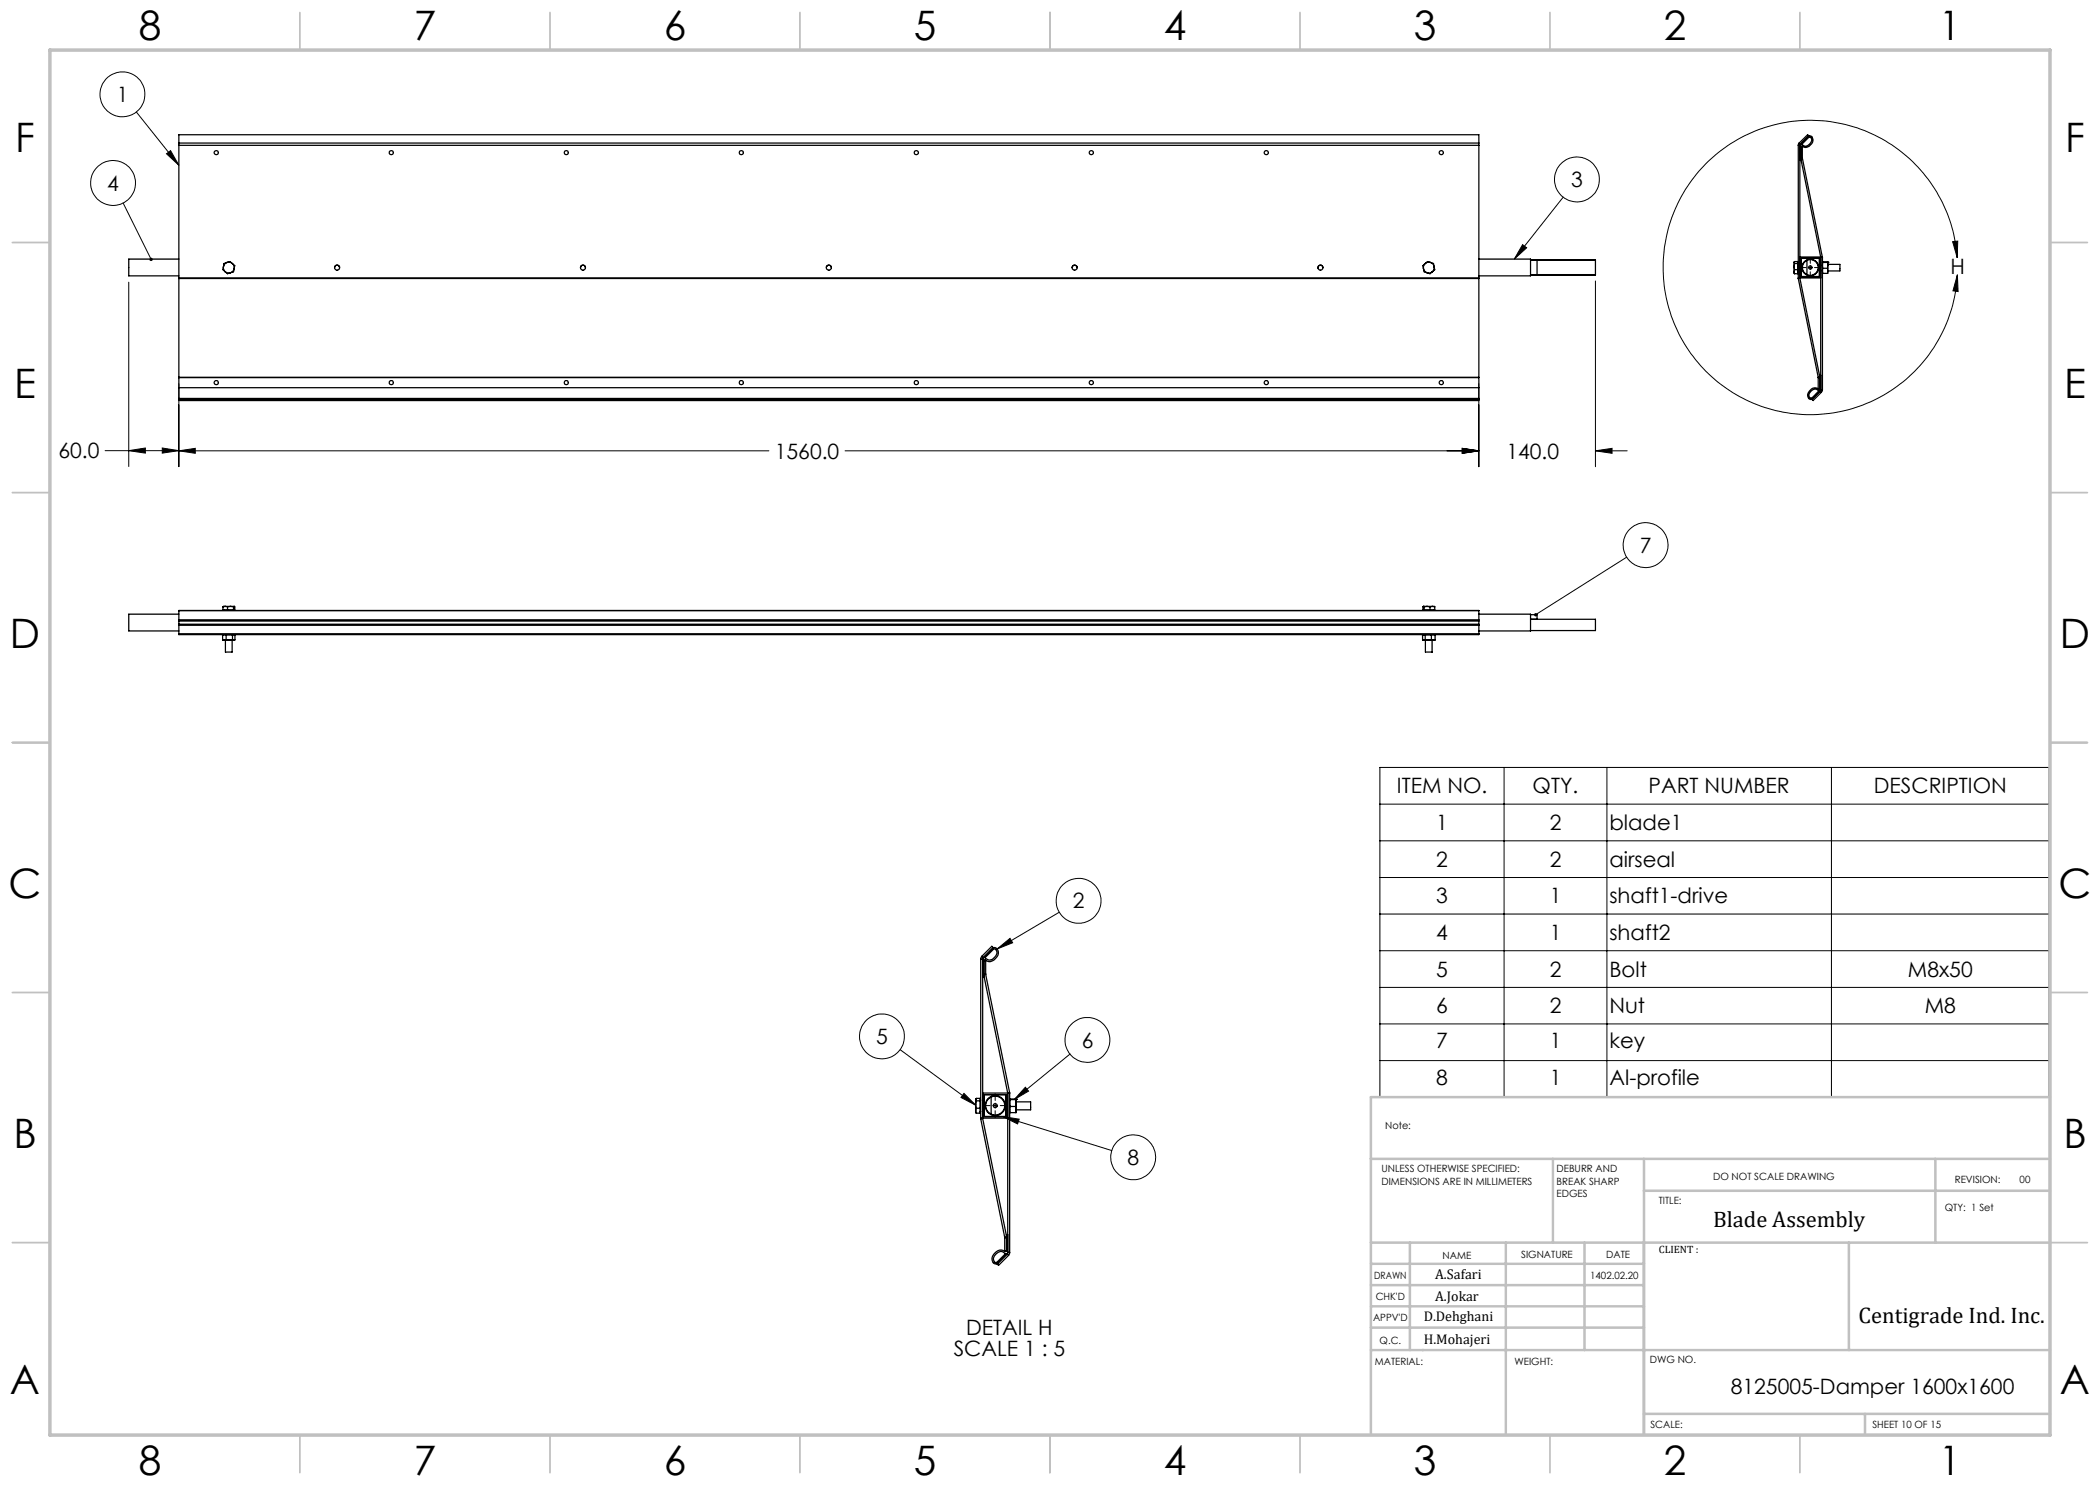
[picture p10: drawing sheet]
<svg xmlns="http://www.w3.org/2000/svg" width="420mm" height="297mm" viewBox="0 0 420 297" stroke-linecap="round" stroke-linejoin="round" font-family="sans-serif">
<g fill="none" stroke="#000" stroke-width=".2">
<path d="M27.3 22.4l8.5 10.7M33.3 30.8l.8-.7 1.7 3zM312.6 39.4l-9.7 12.4M24.6 40.6l5.6 11.3M25.8 56.4v36.9M304.5 48.9l.8 .7-2.4 2.2zM319.1 56.2v37.1M360 53.5h1.2M361.6 53.5h.9M362.1 51.5v1.2M362.1 53.1v.8M362.1 54.4v1.1"/>
<path d="M362.9 53.5h1.2M390.5 48.3l1-.1-.1 3.3zM391.4 51.5a29.4 29.4 0 0 0-44.1-23.5 29.4 29.4 0 0 0-1.5 50 29.4 29.4 0 0 0 45.5-20.7l.2-2.3M391.5 55l.1 3.3-1-.1zM35.8 76.7v16.6M295.8 76.7v16.6M21 90.1l132.8 .1M25.8 90.1l3.3-.5v1zM32.5 89.6l3.3 .5-3.3 .5zM35.8 90.2l3.3-.5v1zM169 90.2h126.8M292.5 89.7l3.3 .5-3.3 .5z"/>
<path d="M319.1 90.2l3.3-.5v1zM319.1 90.2h6.3M325.3 111.4l-18.2 11.5M276 153.5h133.8v66h-133.8zM300.8 153.5v66M321.4 153.5v66M366.3 153.5v66M276 160.8h133.8M276 168.2h133.8M276 175.5h133.8M199.4 189.8l2.6-2.1 .5 .9zM211.8 182.5l-12.4 7.3"/>
<path d="M276 182.8h133.8M276 190.1h133.8M276 197.5h133.8M180 209.9l15.2 11.1M192.8 218.7l2.4 2.3-3-1.5zM199 218.7v1.4M205.1 217.4l.6 .8-2.9 1.7zM214 210.8l-11.2 9.1M276 204.8h133.8M276 212.1h133.8M196.6 221.1h1.4M198.5 221.1h1"/>
<path d="M199 220.6v1M199 222.1v1.4M200.1 221.1h1.3M200.5 223.3l3.3 .5-.3 1zM200.5 223.3l21.9 6.8"/>
<circle cx="24.5" cy="18.9" r="4.5"/>
<circle cx="22.6" cy="36.6" r="4.5"/>
<circle cx="315.4" cy="35.9" r="4.5"/>
<circle cx="329.1" cy="109" r="4.5"/>
<circle cx="215.7" cy="180.1" r="4.5"/>
<circle cx="176.4" cy="207.3" r="4.5"/>
<circle cx="217.5" cy="208" r="4.5"/>
<circle cx="226.6" cy="231.5" r="4.5"/>
</g>
<g fill="none" stroke="#c0c0c0" stroke-width=".35">
<path d="M60 2.5v7.5M110 2.5v7.5M160 2.5v7.5M210 2.5v7.5M260 2.5v7.5M310 2.5v7.5M360 2.5v7.5M2.5 48.5h7.5M410 48.5h7.5M2.5 98.5h7.5M410 98.5h7.5M2.5 148.5h7.5"/>
<path d="M410 148.5h7.5M2.5 198.5h7.5M410 198.5h7.5M2.5 248.5h7.5M410 248.5h7.5M60 287v7.5M110 287v7.5M160 287v7.5M210 287v7.5M260 287v7.5M310 287v7.5M360 287v7.5"/>
</g>
<g fill="none" stroke="#c0c0c0" stroke-width=".5">
<path d="M410 219.4h-135.8v67.4M274.2 231.8h135.8M310.6 231.8v16.7M328.8 231.8v55.2M328.8 238.2h81.2M387.1 231.8v16.7M274.2 248.5h135.8M274.2 257h54.6M274.2 252.8h54.6M282 248.5v21.5M301.2 248.5v38.3M316.9 248.5v21.5"/>
<path d="M369.8 248.5v21.5M274.2 265.5h54.6M274.2 261.3h54.6M274.2 270h135.8M328.8 282.8h81.2M373 282.8v4.2"/>
</g>
<path d="M10 10h400v277h-400z" fill="none" stroke="#c0c0c0" stroke-width=".7"/>
<path d="M319.1 90.2l3.3-.5v1zM292.5 89.7l3.3 .5-3.3 .5zM35.8 90.2l3.3-.5v1zM292.5 89.7l3.3 .5-3.3 .5zM32.5 89.6l3.3 .5-3.3 .5zM25.8 90.1l3.3-.5v1zM30 51.6a.34 .34 0 0 0-.1 .5 .34 .34 0 0 0 .5 .1l-.2-.3 .2 .2a.35 .35 0 0 0 0-.5 .35 .35 0 0 0-.4 0zM33.3 30.8l.8-.7 1.7 3zM304.5 48.9l.8 .7-2.4 2.2zM390.5 48.3l1-.1-.1 3.3zM391.5 55l.1 3.3-1-.1zM205.1 217.4l.6 .8-2.9 1.7zM192.8 218.7l2.4 2.3-3-1.5zM200.5 223.3l3.3 .5-.3 1zM199.4 189.8l2.6-2.1 .5 .9zM306.9 122.7l-.1 .4 .3-.2-.3 .2a.34 .34 0 0 0 .5 .1 .34 .34 0 0 0 .1-.5 .34 .34 0 0 0-.5 0z" fill="#000"/>
<g fill="none" stroke="#000" stroke-width=".25">
<path d="M35.8 28.6v.5M35.8 29.1h260M35.8 28.6v-1.7h260v1.7M35.8 29.1v26.5M35.8 28.6h260M295.8 28.6v.5M295.8 29.1v26.5M359.7 29.1h.3M359.7 29.1v26.5M359.8 28.6l-.1 .5M359.8 28.6l.3 .3M359.8 28.6l1.7-1.7 .2 .3-1.6 1.7"/>
<path d="M360 29.1l.1-.3 1.5-1.5a.62 .62 0 0 1 .7 0 .62 .62 0 0 1 .3 .6 1.47 1.47 0 0 1-.7 1.4 1.47 1.47 0 0 1-1.6-.1l-.1 .1v2.7h-.2M360 29.1v26.5M360.1 28.9l-.1 .2M360.2 31.5v.2M360.2 31.7l3.9 19.7M360.2 31.5h.3M360.2 31.5v-2.2h.3v2.2M360.5 31.5v.1M360.5 31.6l-.3 .1M360.5 31.6l4 19.8M361.8 27.4h.2a.68 .68 0 0 1 .2 1.1 1.05 1.05 0 0 1-1.8 .4zM35.8 55.6v.1"/>
<path d="M35.8 51.8h-10v3.4h10M35.8 55.6h260M35.8 55.7v19.8M35.8 55.7h260M44.7 53.3v.6l.3 .5M44.7 53.3l-.1 .6 .4 .5M45 54.4a.97 .97 0 0 0 1.1 .1M45 54.4l.5 .3 .6-.2M45.4 52.5l-.5 .3-.2 .5M45.4 52.5h.6l.5 .2M45.4 52.5l.6-.2 .5 .4M45.4 52.5l-.6 .2-.1 .6"/>
<path d="M46.5 52.7a1.05 1.05 0 0 1 .3 1M46.5 52.7l.5 .4-.2 .6M46.8 53.7a.98 .98 0 0 1-.7 .8M46.8 53.7l-.1 .7-.6 .1M66.9 53.5a.49 .49 0 0 1 .5-.5 .49 .49 0 0 1 .5 .5M116.1 53.5a.49 .49 0 0 1 .5-.5 .49 .49 0 0 1 .5 .5M165.3 53.5a.49 .49 0 0 1 .5-.5 .49 .49 0 0 1 .5 .5M214.4 53.5a.51 .51 0 0 1 .5-.5 .51 .51 0 0 1 .5 .5M264.6 53.5a.49 .49 0 0 0-.6-.4 .49 .49 0 0 0-.4 .6M284.7 53.7a.98 .98 0 0 0 .7 .8M284.7 53.7l.1 .7 .6 .1M285 52.7a1.05 1.05 0 0 0-.3 1"/>
<path d="M285 52.7l-.4 .4 .1 .6M286.1 52.5h-.6l-.5 .2M286.1 52.5l.6 .4 .1 .4M286.1 52.5l-.6-.2-.5 .4M286.1 52.5l.6 .2 .1 .6M286.5 54.4a.97 .97 0 0 1-1.1 .1M286.5 54.4l-.5 .3-.6-.2M286.8 53.3l-.1 .7-.2 .4M286.8 53.3l.1 .6-.4 .5M295.8 55.6v.1M295.8 51.8h10.3v3.4h-10.3M295.8 55.7v19.8"/>
<path d="M306.1 51.9h13v.2M306.1 52.1h13M306.1 54.9h13M307.4 52.1v2.8M319.1 54.9v.2h-13M319.1 52.1v2.8M358.8 53.3v1.1M358.8 52.5v.8M358.8 54.4l.1 .3M358.8 52.5l.1-.2h.7v2.4h-.7M358.8 53.3l.1 .6M358.8 52.5l.1 .2"/>
<path d="M358.8 52.4v.1M358.9 52.7h.7M358.9 53.9h.7M358.9 52.7l-.1 .6M358.9 53.9l-.1 .5M359.6 54.5h.1M359.6 52.6h.1M359.7 55.6v.1M359.7 55.6h4.4M359.7 55.7l3.9 19.8M360 51.4h4.1M360 55.6l-.3 .1"/>
<path d="M360 55.6l4 19.8M360.2 51.7h3.7v3.6h-3.7zM361.4 52.1a1.59 1.59 0 0 0-.9 1.4 1.59 1.59 0 0 0 .9 1.4M361.4 52.1a1.58 1.58 0 0 1 2.2 1.4 1.58 1.58 0 0 1-2.2 1.4M361.4 52.1v2.8M364.1 51.4l.4 .1M364.1 51.4v26.6M364.5 51.4v.1M364.5 51.4h-.4M364.5 54.6v.1M364.5 51.5v26.5M364.5 52.5v1.2"/>
<path d="M364.5 53.7v1M364.5 54.7h1M364.5 53.7h1M364.5 52.5h1M364.5 52.4v.1M364.5 52.4l1 .1M365.5 53.7v.4M365.5 52.5v.6M365.5 52.9h2.5v1.3h-2.5M365.5 53.1v1M365.5 54.1v.6M365.5 52.5h.1"/>
<path d="M365.5 53.1v.6M35.8 77.6v2.1M35.8 79.7v.2M35.8 75.5h.1M35.8 77.5h260M35.8 79.9h260M35.8 79.7h260M35.8 79.9v.2h260v-.2M35.8 75.5v2M35.8 75.5h260M295.8 77.6v2.1M295.8 79.7v.2"/>
<path d="M295.8 75.5h.1M295.8 75.5v2M362.2 78.2a.94 .94 0 0 1 1.5 0l-1.5 1.5a.56 .56 0 0 1-.4-.8zM363.6 75.5h.1M363.6 75.5h.4M363.6 75.5v2.3h.4v-2.3M364 75.4v.1M364 75.4l-.4 .1M364 78.2l.3 .3M364 78.2l-1.6 1.7 .2 .2 1.7-1.6M364.1 75h-.2v2.8a1.44 1.44 0 0 0-1.9 .2 1.44 1.44 0 0 0-.2 1.8l.3 .1 .4-.1 1.6-1.7v-.2M364.1 78l-.1 .2"/>
<path d="M364.1 78h.4M364.5 78l-.2 .5M35.8 124.2v.6M35.8 124v.2M35.8 122.1h260M35.8 126.7v.2h260v-.2M35.8 122.8h-10v3.4h10M35.8 122.1v1.9h260v-1.9M35.8 124.8v1.9M35.8 124.2h260M35.8 125.1h260M35.8 126.7h260"/>
<path d="M35.8 124.8h260M44.5 128h.4M44.5 127h.7M44.5 127v1M44.7 121.3h.1M44.7 121.3h.3M44.7 126.9l-.2 .1M44.7 121.3l-.1 .1M44.8 122v.1M44.9 128h1M45 121.3h1.1M45 121.3l-.4 .1"/>
<path d="M45 121.3l.5 .1M45.1 128v2.4h1.3v-2.4M45.2 128h.7M45.2 127v1M45.2 127h1.3M45.2 128h-.3M45.5 121.4v.6M45.9 128h.8M46.1 121.3h.7M46.1 121.3l-.6 .1M46.1 121.3l.6 .1M46.5 128h-.6"/>
<path d="M46.5 127v1M46.5 128h.2M46.7 121.4v.7M46.7 128h.3zM46.8 121.3h.1M46.8 121.3l.2 .1v.6h-2.4v-.6M46.8 121.3l-.1 .1M46.8 126.9l.2 .1h-.5M47 127v1M284.5 127v1M284.6 128h.2zM284.7 121.3h.1"/>
<path d="M284.7 121.3h.7M284.7 126.9l-.1 .1h.4M284.7 121.3l-.1 .7h2.3v-.6M284.7 121.3l.1 .1M284.8 128h.8M284.8 122v.1M284.8 121.4v.6M285 128h.6M285 127v1M285 127h1.3M285 128h-.2M285.1 128v2.4h1.3"/>
<path d="M285.4 121.3h1.1M285.4 121.3l.6 .1M285.4 121.3l-.6 .1M285.6 128h1M286 121.4v.6M286.3 128h-.7M286.3 127v1M286.3 127h.7M286.3 128h.3M286.4 130.4h.1M286.4 128v2.4M286.5 121.3l.4 .1"/>
<path d="M286.5 121.3l-.5 .1M286.7 122v.1M286.8 126.9l.2 .1M287 128h-.4M287 127v1M295.8 124.2v.6M295.8 124v.2M295.8 122.8h10.3v3.4h-10.3M295.8 124.8v1.9M306.1 122.9h1.3v1M306.1 123.9h13v2.2h-13M196.1 191.8h.4"/>
<path d="M196.1 191.8v31.8M196.4 191.3l-.3 .5M196.4 191.3l.3 .3M196.4 191.3l2-2 .2 .2-1.9 2.1M196.5 191.9l.2-.4 1.8-1.8a.73 .73 0 0 1 .9-.1 .73 .73 0 0 1 .3 .8 1.79 1.79 0 0 1-2.7 1.6l-.2 .2v3.2h-.3M196.5 191.8v31.9M196.7 191.6l-.2 .2M196.7 194.8v.1M196.7 194.9l4.8 23.7M196.7 194.8h.4M196.7 194.8v-2.8h.4v2.8M197.1 194.8v.1"/>
<path d="M197.1 194.9h-.4M197.1 194.9l4.8 23.6M198.7 189.9l.2-.1a.63 .63 0 0 1 .5 .9 1.48 1.48 0 0 1-1.8 1.2l-.6-.3zM195.1 219.9v1M195.1 219.9l.2-.2h.7v2.9h-.7M195.1 219.9l.2 .3M195.2 219.8l-.1 .1M196.5 218.6h5M196.8 218.9h4.4v4.4h-4.4zM198.2 219.4a1.91 1.91 0 0 0-1.1 1.7 1.91 1.91 0 0 0 1.1 1.7M198.2 219.4a1.91 1.91 0 0 1 2.7 1.7 1.91 1.91 0 0 1-2.7 1.7M198.2 219.4v3.4"/>
<path d="M201.5 218.6l.4 .1M201.5 218.6v31.9M202 219.9h.1M201.9 218.5v.2M201.9 218.5l-.4 .1M201.9 218.7v31.8M202 219.9v1.4M202 219.9h1.2M202 219.8l1.2 .1M203.2 219.9v.7M203.2 219.8v.8M203.2 219.8h.1"/>
<path d="M203.2 219.8v.1M195.1 220.9v1.2M195.1 222.1l.2 .5M195.1 220.9l.2 .7M195.3 220.2h.7M195.3 221.6h.7M195.3 220.2l-.2 .7M195.3 221.6l-.2 .5M196 222.3h.1M196 220h.1M196.1 223.6v.2M196.1 223.6h5.4"/>
<path d="M196.1 223.8l4.8 23.7M196.5 223.7l-.4 .1M196.5 223.7l4.8 23.7M201.9 222.5h.1M202 221.3v1.2M202 222.5h1.2M202 221.3h1.2M203.2 221.3v.6M203.2 220.4h2.9v1.6h-2.9M203.2 220.6v1.3M203.2 221.9v.6M203.2 220.6v.7"/>
<path d="M199.2 250.8a1.15 1.15 0 0 1 1.9 0l-1.9 1.8a.68 .68 0 0 1-.5-1zM200.9 247.5h.1M200.9 247.5h.4M200.9 247.5v2.8h.4v-2.8M201.3 247.4v.1M201.3 247.4l-.4 .1M201.4 250.8l-2 2 .3 .3 2-2M201.4 250.8l.3 .3M201.5 246.9h-.2v3.3l-.2 .1a1.71 1.71 0 0 0-2.1 .2 1.71 1.71 0 0 0-.4 2.1 .61 .61 0 0 0 1 0M201.5 250.4l-.1 .4M201.5 250.5l-.1 .3M201.5 250.5h.4"/>
<path d="M201.9 250.5l-.2 .6"/>
<circle cx="43.3" cy="30.5" r=".41"/>
<circle cx="78.3" cy="30.5" r=".41"/>
<circle cx="113.3" cy="30.5" r=".41"/>
<circle cx="148.2" cy="30.5" r=".41"/>
<circle cx="183.3" cy="30.5" r=".42"/>
<circle cx="218.3" cy="30.5" r=".42"/>
<circle cx="253.3" cy="30.5" r=".42"/>
<circle cx="288.3" cy="30.5" r=".41"/>
<circle cx="67.4" cy="53.5" r=".51"/>
<circle cx="116.6" cy="53.5" r=".5"/>
<circle cx="165.8" cy="53.5" r=".51"/>
<circle cx="214.9" cy="53.5" r=".51"/>
<circle cx="264.1" cy="53.5" r=".5"/>
<circle cx="362.1" cy="53.5" r="1.65"/>
<circle cx="362.1" cy="53.5" r=".34"/>
<circle cx="43.3" cy="76.5" r=".42"/>
<circle cx="78.2" cy="76.5" r=".42"/>
<circle cx="113.2" cy="76.5" r=".42"/>
<circle cx="148.2" cy="76.5" r=".42"/>
<circle cx="183.3" cy="76.5" r=".43"/>
<circle cx="218.3" cy="76.5" r=".42"/>
<circle cx="253.3" cy="76.5" r=".42"/>
<circle cx="288.3" cy="76.5" r=".42"/>
<circle cx="199" cy="221.1" r="2.01"/>
<circle cx="199.1" cy="221.1" r=".39"/>
</g>
<g font-size="8.1">
<text x="27.8" y="8">8</text>
<text x="82.8" y="8">7</text>
<text x="132.8" y="8">6</text>
<text x="182.8" y="8">5</text>
<text x="232.8" y="8">4</text>
<text x="282.8" y="8">3</text>
<text x="332.8" y="8">2</text>
<text x="387.8" y="8">1</text>
<text x="3" y="30.4">F</text>
<text x="413" y="30.4">F</text>
<text x="2.8" y="79.6">E</text>
<text x="412.8" y="79.6">E</text>
<text x="2" y="129.6">D</text>
<text x="412" y="129.6">D</text>
<text x="1.7" y="179.6">C</text>
<text x="411.7" y="179.6">C</text>
<text x="2.7" y="229.6">B</text>
<text x="412.7" y="229.6">B</text>
<text x="2" y="278.9">A</text>
<text x="412" y="278.9">A</text>
<text x="27.8" y="295">8</text>
<text x="82.8" y="295">7</text>
<text x="132.8" y="295">6</text>
<text x="182.8" y="295">5</text>
<text x="232.8" y="295">4</text>
<text x="282.8" y="295">3</text>
<text x="332.8" y="295">2</text>
<text x="387.8" y="295">1</text>
</g>
<g font-size="4.5">
<text x="342.6" y="245.3">Blade Assembly</text>
<text x="371.7" y="264.6">Centigrade Ind. Inc.</text>
</g>
<g font-size="4.2">
<text x="23.3" y="20.4">1</text>
<text x="21.5" y="38.1">4</text>
<text x="314.2" y="37.4">3</text>
<text x="390.1" y="54.8">H</text>
<text x="11.7" y="91.7">60.0</text>
<text x="155" y="91.7">1560.0</text>
<text x="301.3" y="91.7">140.0</text>
<text x="328" y="110.6">7</text>
<text x="279.4" y="158.7">ITEM NO.</text>
<text x="306.5" y="158.7">QTY.</text>
<text x="329.7" y="158.7">PART NUMBER</text>
<text x="374.8" y="158.7">DESCRIPTION</text>
<text x="287.3" y="166">1</text>
<text x="309.9" y="166">2</text>
<text x="321.9" y="166">blade1</text>
<text x="287.3" y="173.3">2</text>
<text x="309.9" y="173.3">2</text>
<text x="321.9" y="173.3">airseal</text>
<text x="214.6" y="181.7">2</text>
<text x="287.3" y="180.7">3</text>
<text x="309.9" y="180.7">1</text>
<text x="321.9" y="180.7">shaft1-drive</text>
<text x="287.3" y="188">4</text>
<text x="309.9" y="188">1</text>
<text x="321.9" y="188">shaft2</text>
<text x="287.3" y="195.3">5</text>
<text x="309.9" y="195.3">2</text>
<text x="321.9" y="195.3">Bolt</text>
<text x="381.6" y="195.3">M8x50</text>
<text x="287.3" y="202.6">6</text>
<text x="309.9" y="202.6">2</text>
<text x="321.9" y="202.6">Nut</text>
<text x="384.9" y="202.6">M8</text>
<text x="175.2" y="208.8">5</text>
<text x="216.3" y="209.5">6</text>
<text x="287.3" y="209.6">7</text>
<text x="309.9" y="209.6">1</text>
<text x="321.9" y="209.6">key</text>
<text x="287.3" y="216.9">8</text>
<text x="309.9" y="216.9">1</text>
<text x="321.9" y="216.9">Al-profile</text>
<text x="225.5" y="233">8</text>
<text x="193.2" y="267">DETAIL H</text>
<text x="190.7" y="271.2">SCALE 1 : 5</text>
<text x="346.2" y="278.8">8125005-Damper 1600x1600</text>
</g>
<g font-size="2.8">
<text x="287" y="255.9">A.Safari</text>
<text x="287" y="260.1">A.Jokar</text>
<text x="284.7" y="264.2">D.Dehghani</text>
<text x="284.7" y="268.7">H.Mohajeri</text>
</g>
<text font-size="2.1" x="331.8" y="250.7">CLIENT :</text>
<g font-size="2">
<text x="277" y="225.8">Note:</text>
<text x="276.3" y="234.5">UNLESS OTHERWISE SPECIFIED:</text>
<text x="276.3" y="237">DIMENSIONS ARE IN MILLIMETERS</text>
<text x="311.3" y="234.5">DEBURR AND</text>
<text x="311.3" y="237">BREAK SHARP</text>
<text x="311.3" y="239.5">EDGES</text>
<text x="342.6" y="236">DO NOT SCALE DRAWING</text>
<text x="391" y="236.6">REVISION:</text>
<text x="403.9" y="236.6">00</text>
<text x="331.8" y="240.8">TITLE:</text>
<text x="389" y="242.2">QTY: 1 Set</text>
<text x="288.5" y="251.7">NAME</text>
<text x="304.2" y="251.7">SIGNATURE</text>
<text x="321.2" y="251.7">DATE</text>
<text x="274.8" y="255.9">DRAWN</text>
<text x="318" y="255.9">1402.02.20</text>
<text x="275.1" y="260.1">CHK'D</text>
<text x="274.6" y="264.2">APPV'D</text>
<text x="275.9" y="268.7">Q.C.</text>
<text x="275" y="273">MATERIAL:</text>
<text x="302.9" y="273">WEIGHT:</text>
<text x="330" y="272.5">DWG NO.</text>
<text x="330.1" y="285.6">SCALE:</text>
<text x="374.5" y="285.6">SHEET 10 OF 15</text>
</g>
</svg>
